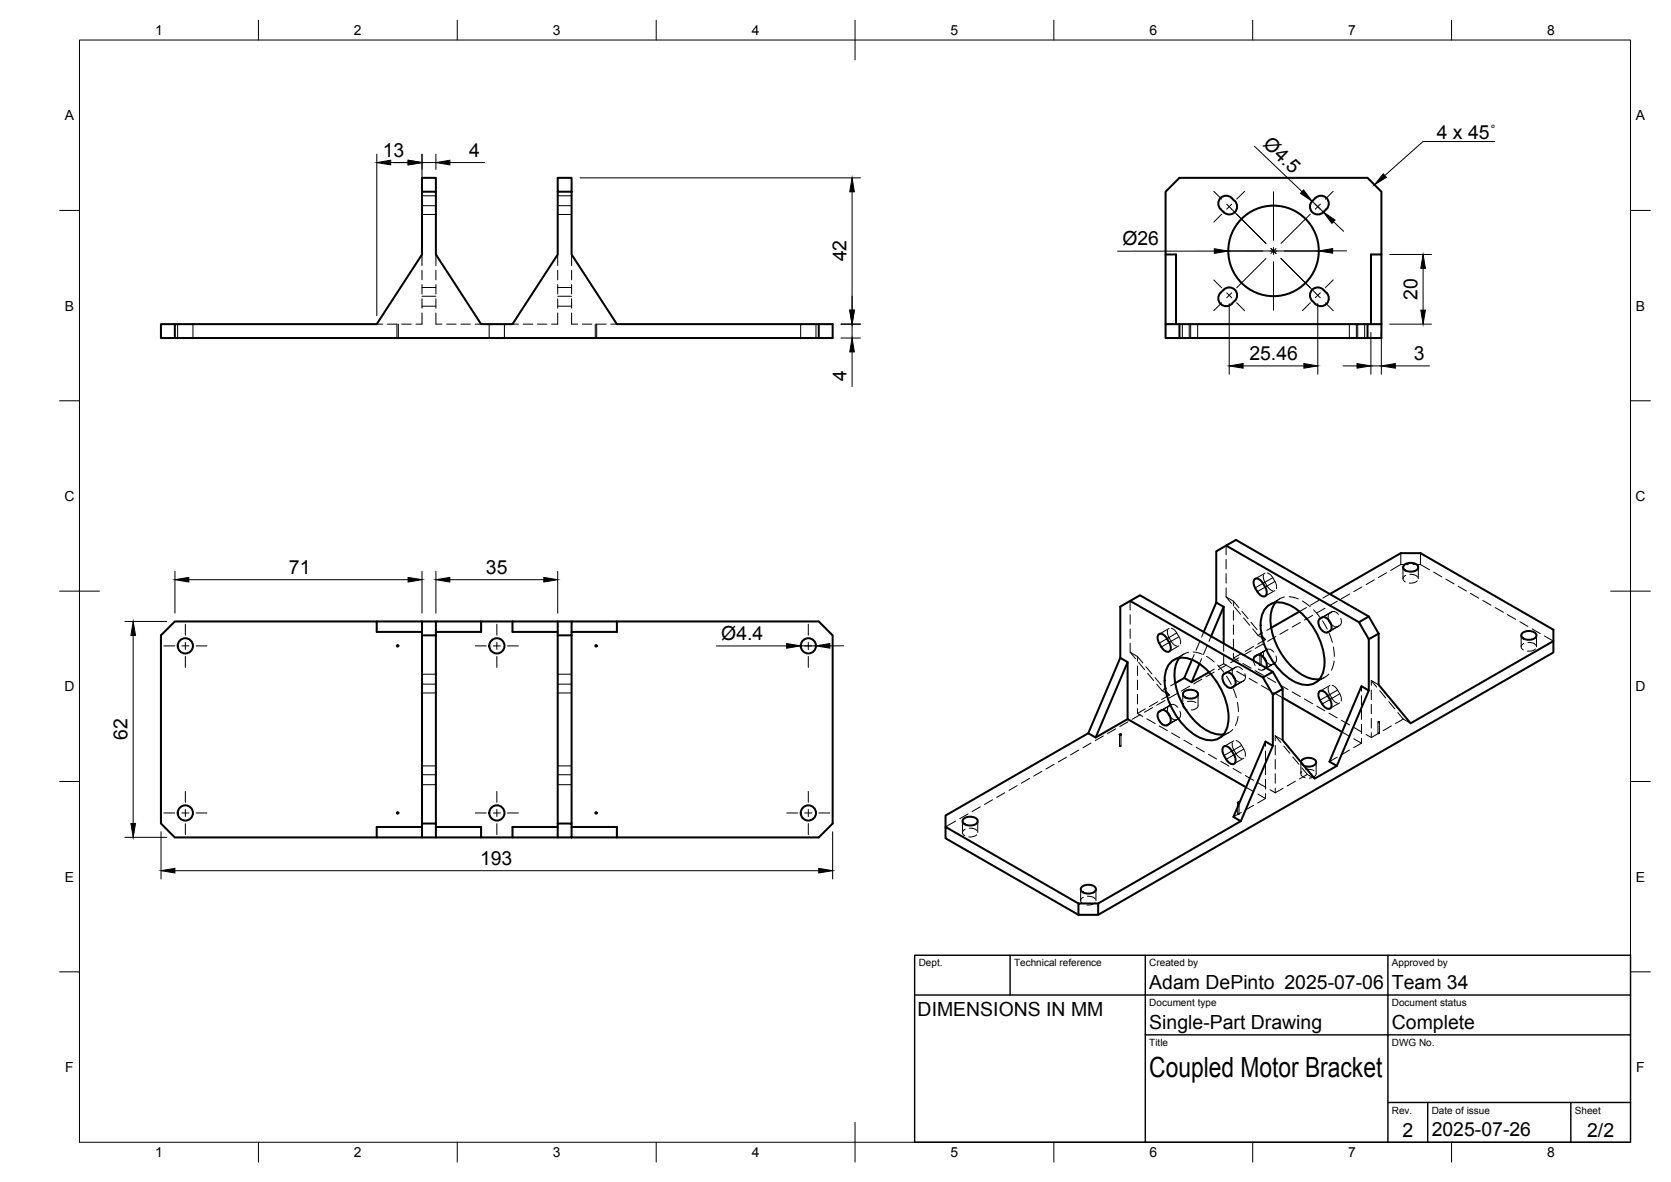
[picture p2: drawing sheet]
<svg xmlns="http://www.w3.org/2000/svg" width="420mm" height="297mm" viewBox="0 0 420 297" stroke-linecap="round" stroke-linejoin="round" font-family="sans-serif">
<!-- layer: Visible -->
<g fill="none" stroke="#000" stroke-width=".51">
<path d="M106.1 48.2v-3.5h3.5v3.5M140.2 44.7h3.5v3.5h-3.5zM140.2 48.2v15.8l-11.3 17.5h-7.9l-11.4-17.5v-15.8h-3.5v15.8l-11.4 17.5h-50.7v3.4h161.9v-3.4h-50.8l-11.4-17.5v-15.8M306.9 49.8a1.98 1.98 0 0 1 2.8 0 2.28 2.28 0 0 1 .8 3.5 2 2 0 0 1-2.8 0 2.29 2.29 0 0 1-.8-3.5zM332.8 53.3a1.97 1.97 0 0 1-2.8 0 1.97 1.97 0 0 1 0-2.8 2.29 2.29 0 0 1 3.5-.7 1.98 1.98 0 0 1 0 2.8l-.8 .7M293.1 64h2.6v17.5M306.9 73.6a1.98 1.98 0 0 0 0 2.8 1.98 1.98 0 0 0 2.8 0 2.55 2.55 0 0 0 1.3-2.7 1.98 1.98 0 0 0-3.3-.9l-.8 .8M332.7 72.8l.8 .8M332.8 72.8a1.97 1.97 0 0 0-2.8 0 1.97 1.97 0 0 0 0 2.8 2.29 2.29 0 0 0 3.5 .8 1.98 1.98 0 0 0 0-2.8M347.3 64h-2.6v17.5M44 81.5h-3.5v3.4h3.5M205.9 81.5h3.5v3.4h-3.5"/>
<path d="M293.1 81.5v-33.3l3.5-3.5h47.3l3.4 3.5v36.7h-3.4v-3.4h3.4M296.6 81.5h-3.5v3.4h3.5M343.9 81.5h-47.3v3.4h47.3M308.3 137.1l2.5-1.4 33.4 19.2M94.7 156.2h111.2l3.5 3.5v47.3l-3.5 3.4h-62.2M106.1 158.8h-11.4v-2.6h-50.7l-3.5 3.5v47.3l3.5 3.4h96.2M106.1 156.2v3.5M109.6 156.2v3.5M121 156.2v2.6h-11.4M128.9 156.2v2.6h11.3M140.2 156.2v50.8M143.7 156.2v3.5h-3.5"/>
<path d="M143.7 159.7v47.3M155.1 156.2v2.6h-11.4M284.2 151l-2.5 1.4v12.9l-8.1 19M305.8 151.4l-3.1 7.4M307.7 152.5l-1.9-1.1v-12.9l2.5-1.4 33.4 19.3M307.7 152.5v9.2M307.7 152.5l-3.2 7.4M315.6 145.5a1.64 1.64 0 0 1 2 1.1 3.2 3.2 0 0 1 .8 2.9 1.09 1.09 0 0 1-1.9-.3l-.3-.5a3.2 3.2 0 0 1-.9-3zM318.6 152.4a5.1 5.1 0 0 1 6.4 .1 17.4 17.4 0 0 1 8 15.1 4.6 4.6 0 0 1-6.9 4 17.1 17.1 0 0 1-9.1-15.7 5.6 5.6 0 0 1 1.6-3.5zM320.7 151.4a8.8 8.8 0 0 0-.8 7.6 17.4 17.4 0 0 0 8.5 11.1 6.1 6.1 0 0 0 3.4 .6M326.7 153.7l-7.1 4.1M331.9 155.5a1.68 1.68 0 0 1 2.6 1 1.46 1.46 0 0 1 .2 1.7 1.46 1.46 0 0 1-1.6 .7 2.8 2.8 0 0 1-1.5-3.2z"/>
<path d="M334.2 155.9l.4 .8M334.4 149.3l17.8-10.3h5l33.4 19.2v2.9M341.7 156.4l2.5-1.5 2.4 4.3-2.4 1.4zM346.6 159.2v12.9l8.1 9.7 35.9-20.7v2.9l-114.5 65.9v-2.9l35.9-20.6 8-19v-12.9l2.5-1.4v12.9l8.1 9.7 5.5-3.2 8.1-19v-12.9M353 142.1a2.51 2.51 0 0 1 3.6 .3 1.71 1.71 0 0 1-2.4 1.2 1.1 1.1 0 0 1-1.1-.4 1.1 1.1 0 0 1-.1-1.1zM382.7 159.2a2.51 2.51 0 0 1 3.6 .3 1.71 1.71 0 0 1-2.4 1.3 1.1 1.1 0 0 1-1.1-.4 1.1 1.1 0 0 1-.1-1.2zM281.7 165.3l1.8 1.1v14.3M283.5 166.4l-8 18.9M293.8 179.3l.4 .7M294 161.4a3.2 3.2 0 0 0-2.2-2.2 1.1 1.1 0 0 0-.6 1.9l.8 1.5M294 161.4a1.86 1.86 0 0 1 0 2.3 1.63 1.63 0 0 1-2-1.1M294.5 166.3a5.1 5.1 0 0 1 6.4 .1 17.4 17.4 0 0 1 7.9 15.1 4.6 4.6 0 0 1-6.8 4 17.1 17.1 0 0 1-9.1-15.7 5.6 5.6 0 0 1 1.6-3.5z"/>
<path d="M296.6 165.3a8.8 8.8 0 0 0-.9 7.5 17.4 17.4 0 0 0 8.5 11.2 6.1 6.1 0 0 0 3.5 .6M297.6 174a2.51 2.51 0 0 1 3.6 .3 1.71 1.71 0 0 1-2.4 1.2 1.1 1.1 0 0 1-1.1-.4 1.1 1.1 0 0 1-.1-1.1zM297.8 170.4l-2.3 1.3M299.7 165.8l-1.9 4.6M301.6 166.8l-2 4.6M304 168.9l-4.4 2.5-1.8-1M308.3 169.1l-.5 .3M308.3 169.1a2.22 2.22 0 0 1 2.3 2 1.37 1.37 0 0 1-.8 1.7 1.37 1.37 0 0 1-1.7-.6 2.06 2.06 0 0 1-.3-2.8M310.1 169.8l.4 .8M315.6 164.9l-.3 .4-.1 .7M315.6 164.9a1.47 1.47 0 0 1 2.4 .6 2.36 2.36 0 0 1 .3 2.3M317.6 170.3l2.4-1.5 2.5 4.3"/>
<path d="M317.6 170.3l2.4 4.2M317.9 165.4l.4 .7M320 168.8l-33.4-19.2-2.4 1.4 33.4 19.3M322.5 175.4l14.9 8.5M331.9 173.7a1.63 1.63 0 0 1 2 1.1 3.3 3.3 0 0 1 .8 3 1.09 1.09 0 0 1-1.9-.4l-.4-.5a3.3 3.3 0 0 1-.8-3zM344.2 173.5l-1.9-1-8 18.9 1.8 1.1M281.6 184.5l.3 .1-.2 .1zM294 181.9a2.19 2.19 0 0 0-.8-3.2 1.37 1.37 0 0 0-1.7 .1 1.37 1.37 0 0 0-.3 1.7 2.12 2.12 0 0 0 2.2 1.7l.6-.3M307.8 189.9l.5 .9M310.3 189.7a3.2 3.2 0 0 0-2.2-2.2 1.1 1.1 0 0 0-.6 1.8l.3 .6M310.3 189.7a1.86 1.86 0 0 1 0 2.3 1.63 1.63 0 0 1-2-1.2M313.3 197.9l-29.8-17.2-8 4.6-1.9-1-35.9 20.6v2.9"/>
<path d="M320 187.4l-1.8-1-8.1 18.9 1.9 1.1M327.1 191.5a2.32 2.32 0 0 1 3.8-.1 1.78 1.78 0 0 1-2.5 1.2l-.5-.1M106.1 207h3.5v3.4M106.1 207v-47.3h3.5v47.3M106.1 207v3.4M106.1 207.8h-11.4v2.6M109.6 207.8h11.4v2.6M140.2 207h3.5v3.4h-3.5zM140.2 207.8h-11.3v2.6M143.7 207.8h11.4v2.6M242.2 205.9a2.51 2.51 0 0 1 3.6 .3 1.71 1.71 0 0 1-2.4 1.2 1.1 1.1 0 0 1-1.1-.4 1.1 1.1 0 0 1-.1-1.1zM311.3 201.6l.3 .1-.2 .1z"/>
<path d="M271.2 227l-33.5-19.2v2.9l33.5 19.2M271.9 223a2.51 2.51 0 0 1 3.6 .3 1.71 1.71 0 0 1-2.3 1.2 1.1 1.1 0 0 1-1.1-.4 1.1 1.1 0 0 1-.2-1.1zM276.1 227h-4.9v2.9h4.9"/>
<circle cx="320.2" cy="63.1" r="11.4"/>
<circle cx="46.6" cy="162.3" r="1.92"/>
<circle cx="100" cy="162.3" r=".18"/>
<circle cx="124.9" cy="162.3" r="1.92"/>
<circle cx="149.9" cy="162.3" r=".18"/>
<circle cx="203.3" cy="162.3" r="1.92"/>
<circle cx="46.6" cy="204.3" r="1.92"/>
<circle cx="100" cy="204.3" r=".18"/>
<circle cx="124.9" cy="204.3" r="1.92"/>
<circle cx="149.9" cy="204.3" r=".18"/>
<circle cx="203.3" cy="204.3" r="1.92"/>
</g>
<!-- layer: Hidden -->
<g fill="none" stroke="#000" stroke-width=".25">
<path d="M106.1 49.2h3.5M106.1 53.9h3.5M106.1 51.7h3.5M140.2 49.2h3.5M140.2 53.9h3.5M140.2 51.7h3.5M106.1 78.6v2.9h-1.5M106.1 64v2.7M106.1 67.9v2.4M106.1 71.5v2.4M106.1 75.1v2.4M106.1 76.9h3.5"/>
<path d="M106.1 72.2h3.5M106.1 74.5h3.5M109.6 64v2.7M109.6 67.9v2.4M109.6 71.5v2.4M109.6 75.1v2.4M109.6 78.6v2.9h1.5M140.2 64v2.7M140.2 67.9v2.4M140.2 71.5v2.4M140.2 75.1v2.4M140.2 78.6v2.9h-1.5"/>
<path d="M140.2 76.9h3.5M140.2 72.2h3.5M140.2 74.5h3.5M143.7 78.6v2.9h1.5M143.7 64v2.7M143.7 67.9v2.4M143.7 71.5v2.4M143.7 75.1v2.4M44.7 81.5v3.4M48.5 81.5v3.4M94.7 81.5h1.5M97.4 81.5h2.4v3.4"/>
<path d="M100.2 81.5v3.4M101 81.5h2.4M112.3 81.5h2.4M115.9 81.5h2.4M119.5 81.5h1.5M123 81.5v3.4M126.8 81.5v3.4M128.9 81.5h1.5M131.6 81.5h2.3M135.1 81.5h2.4M146.4 81.5h2.4M149.7 81.5v3.4"/>
<path d="M150 81.5h2.4M150 81.5v3.4M153.6 81.5h1.5M201.3 81.5v3.4M205.2 81.5v3.4M297.3 81.5v3.4M299 81.5v3.4M299.4 81.5v3.4M301.1 81.5v3.4M339.3 81.5v3.4M341 81.5v3.4M341.4 81.5v3.4"/>
<path d="M343.1 81.5v3.4M308.3 137.1l-2.5 1.4M308.3 137.1v2.3M310.8 135.7l-2.5 1.4M352.2 139v2.9M357.2 139v2.9M284.2 154.5v2.4M284.2 158.1v2.3M284.2 151l-2.5 1.4M286.6 149.6l-2.4 1.4v2.3M293.6 158.4v.8a5.6 5.6 0 0 0 1.8 3l.5 .2M293.9 157.9l-2.4 1.5"/>
<path d="M294.5 157.9l1 .6 .9 1.5 .4 1v.8M302.7 158.8l-.6 1.3M304.5 159.9l-.5 1.3M308.3 150l1.8 1.1v1.2M308.3 140.6v2.4M308.3 144.2v2.3M308.3 147.7v2.3M308.3 150l1.3 1.6M310.1 153.5v2.3M310.1 157v2.4M310.1 151.1l1.4 1.6M310.4 152.6l1.5 1.8"/>
<path d="M312.3 153.6l1.5 1.9M312.7 155.3l1.5 1.8M314.5 156.4l1.6 1.8M315 158l1.3 1.7M316.3 159.7l1.9 1M316.8 159.1l1.4 1.6M317.5 159l-1.2 .7M317.7 144.5l-.1 .5a6.1 6.1 0 0 0 1.7 3.1l.7 .4M318.1 144l-2.5 1.5M318.6 144l.5 .2a5.6 5.6 0 0 1 1.9 2.9l-.1 .8M319.6 157.8l-1.1 .6M320.6 148.4l-2.5 1.4"/>
<path d="M320.8 160l-2.1 1.2M321.8 150.5l-2.5 1.4M323 150l-1.5 .7-.8 .7M323.9 158.2l-2.1 1.2M324.1 150l2.3 .5M327 156.4l-2.1 1.2M327.5 151.1l1.9 1.3M328.5 152.7l-1.8 1M330.1 154.6l-2.1 1.2M330.3 153.3l1.6 1.8M331.6 150.9l-2.1 1.2M332.5 156l1.2 2.1"/>
<path d="M333.2 152.9l-2.1 1.1M334.2 159.2l.8 2.2M334.4 149.3l-1.8 1M334.6 156.7l1 .8h.7M334.9 153.7l-2.5 1.5M336.3 151.1l-2.1 1.2M336.3 157.5l-2.4 1.4M336.5 154.4a1.42 1.42 0 0 0-2-.5 1.42 1.42 0 0 0-.3 2.1M337.1 155.4a1.39 1.39 0 0 1-.8 2.1M339.4 149.3l-2.1 1.2M342.5 147.5l-2.1 1.2M345.5 145.7l-2 1.2"/>
<path d="M348.6 143.9l-2 1.2M352.2 141.9l-2.5 1.4M352.2 141.9h1.9M352.8 142.6v2.8M353.5 144.6a.85 .85 0 0 0-.7 .8 .85 .85 0 0 0 .5 .8M354.5 144.3a2.33 2.33 0 0 1 2 .7M355.3 141.9h1.9M356.4 146l-1 .5h-1M356.6 142.6v2.8M357.2 141.9l2.2 1.3M360.5 143.8l2 1.2M363.6 145.5l2 1.2"/>
<path d="M366.6 147.3l2.1 1.2M369.8 149.1l2 1.2M372.9 150.9l2 1.2M375.9 152.7l2.1 1.2M379 154.5l2.1 1.1M382.1 156.2l2.1 1.2M382.5 159.7v2.8M385.2 158l2.1 1.2M386.3 159.7v2.8M388.3 159.8l2.3 1.3M106.1 171.9h3.5M106.1 169.4h3.5"/>
<path d="M106.1 174.1h3.5M140.2 171.9h3.5M140.2 169.4h3.5M140.2 174.1h3.5M284.2 161.6v2.3l1.8 1.1M284.2 163.9l1.3 1.6M286 179.3l1.3 .8M286 165v1.2M286 167.4v2.3M286 170.9v2.4M286 174.5v2.4M286 178.1v1.2"/>
<path d="M286 165l1.4 1.6M286.3 166.4l1.5 1.9M286.7 179.6l-2 1.2M288 178.1l-2 1.2M288.1 167.5l1.5 1.9M288.6 169.2l1.5 1.8M289.8 177.8l-2 1.2M290.4 170.3l1.5 1.8M290.9 171.9l1.3 1.7M291.1 176.4l-2.1 1.2M292.2 173.6l1.8 1.1M292.7 173l1.3 1.7"/>
<path d="M292.9 176l-2 1.2M293.3 172.9l-1.1 .7M294 174.7l-1.9 1.1M294.5 177.1l-2.5 1.4M295.5 171.7l-1.1 .6M296 174.3l-2.1 1.1M296.1 177.7a1.42 1.42 0 0 0-2-.4 1.42 1.42 0 0 0-.4 2M296.4 162.3l-2.4 1.4M296.7 178.8a1.42 1.42 0 0 1-.6 2 1.42 1.42 0 0 1-1.9-.7M297.4 174.5v2.8M297.6 176.8a.95 .95 0 0 0-.1 1 .95 .95 0 0 0 .9 .5M297.7 164.4l-2.5 1.4"/>
<path d="M298.6 176.3l1.1-.1 1 .3M298.8 163.9l-1.4 .6-.8 .8M299.1 172.5l-2 1.2M300 163.9l2.3 .5M300.3 164.5l-.6 1.3M301.2 177.4a1.56 1.56 0 0 1-1.7 1M301.2 174.5v2.8M301.7 161.2l-1 2.2M302.1 165.6l-.5 1.2M302.2 170.7l-2.1 1.2M303.4 165l1.9 1.4M303.5 162.2l-.9 2.3"/>
<path d="M305.3 168.9l-2.1 1.2M305.3 168.2l-1.3 .7M306.2 167.2l1.5 1.8M307.7 161.7v2M307.7 164.9v1.9M307.7 166.8l2.2 1.3M307.7 166.8l-1.3 .8M308.4 169.9l1.2 2.1M308.4 167.1l-2.1 1.2M310.1 173.1l.8 2.2M310.1 165.4l1.4 .7M310.1 160.6v2.4"/>
<path d="M310.1 164.2v1.2M310.8 167.6l-2.5 1.5M311 168.7l2 1.2M311.1 176.5l.3 2.3M311.5 165.3l-2.1 1.2M312.1 164.3l-2 1.1M312.2 171.4l-2.5 1.4M312.4 168.3a1.41 1.41 0 0 0-2-.5 1.41 1.41 0 0 0-.4 2M312.5 166.7l2.1 1.2M313 169.3a1.42 1.42 0 0 1-.6 2 1.42 1.42 0 0 1-1.9-.7M314.1 170.5l2 1.2M314.6 163.5l-2.1 1.2"/>
<path d="M315.2 166l.4 1.2M315.2 162.5l-2.1 1.2M315.6 168.5l2.1 1.2M316.8 167.1l.3 .1zM316.8 164.3h.3zM316.8 164.3v2.9M317.1 164.3v2.9M317.2 172.3l2 1.2M317.7 161.8l-2.1 1.1M318.2 160.7l-2 1.2M318.3 167.8a1.32 1.32 0 0 1-1.9 .3M318.6 163.2l-2.5 1.4"/>
<path d="M318.7 170.3l2.1 1.2M320 166.9l-2.4 1.4M320.2 163.9a1.41 1.41 0 0 0-2-.5 1.41 1.41 0 0 0-.3 2M320.3 174.1l2.2 1.3M320.8 164.9a1.42 1.42 0 0 1-.6 2 1.42 1.42 0 0 1-1.9-.8M321.8 172.1l2 1.2M324.9 173.9l2.1 1.2M328 175.6l2.1 1.3M331.1 177.4l2 1.2M333.1 170.2l-2.4 1.4M334 172.7l-.1 .6a6.1 6.1 0 0 0 1.7 3l.7 .4M334.1 169.4l-1.2 .9-1.1 .4"/>
<path d="M334.2 179.2l2 1.2M334.4 172.3l-2.5 1.4M334.9 172.2l.5 .2a5.6 5.6 0 0 1 1.8 2.9v.9M335.3 162.6l.2 2.4M335.4 166.1l-.6 2.3M336.9 176.6l-2.5 1.5M342.3 172.5v1.2M342.3 174.8v2.4M342.3 178.4v2.4M344.8 171l1.8 1.1M344.8 171v1.2M344.8 173.4v2.4"/>
<path d="M344.8 177v2.4M344.8 171l1.4 1.7M346.9 173.6l1.5 1.8M349.2 176.3l1.5 1.9M351.5 179.1l1.3 1.6M383.2 161.7a.85 .85 0 0 0-.7 .8 .85 .85 0 0 0 .5 .8M384.2 161.4a2.33 2.33 0 0 1 2 .7M386.1 163.1l-.7 .4-1.4 .1M106.1 197.2h3.5M106.1 192.5h3.5M106.1 194.7h3.5M140.2 197.2h3.5"/>
<path d="M140.2 192.5h3.5M140.2 194.7h3.5M252.7 199.2l-2.1 1.2M255.8 197.4l-2.1 1.2M258.9 195.6l-2.1 1.2M262 193.9l-2.1 1.1M265 192.1l-2 1.2M268.2 190.3l-2.1 1.2M271.3 188.5l-2.1 1.2M274.3 186.7l-2 1.2M277.4 184.9l-2 1.2M280.5 183.2l-2 1.1"/>
<path d="M281.5 184.6v2.9M281.9 184.6v2.9M283.6 181.4l-2 1.2M288.4 180.6l2 1.2M291.5 182.4l2 1.2M294.6 184.2l2 1.2M295.9 180.8l-2.5 1.5M297.7 186l2 1.2M300.8 187.8l2 1.2M303.8 189.6l2.1 1.1M307 191.3l2 1.2M309 184.1l-2.5 1.4"/>
<path d="M309.9 186.7l-.1 .4a5.7 5.7 0 0 0 1.6 3.1l.8 .4M310 183.3l-1.3 .9-1.1 .4M310 193.1l2.1 1.2M310.2 186.2l-2.4 1.4M310.8 186.1l.5 .2a5.9 5.9 0 0 1 1.8 2.9v.9M311.3 180.1l-.7 2.2M312.7 190.5l-2.4 1.4M313.1 194.9l2.1 1.2M313.3 197.9l1.9 1.1M316.2 196.7l2.1 1.2M316.3 199.5l1.9 1.2M318.2 186.4v1.1"/>
<path d="M318.2 188.8v2.3M318.2 192.3v2.4M318.2 195.9v2.4M318.2 199.5v1.2M319.3 198.5l1.4 .7M320.7 184.9l1.8 1.1M320.7 184.9v1.2M320.7 187.3v2.4M320.7 190.9v2.4M320.7 194.5v2.3M320.7 198v1.2M320.7 184.9l1.3 1.7"/>
<path d="M322.6 198.1l-1.9 1.1M322.8 187.5l1.5 1.8M325.1 190.2l1.5 1.9M325.7 196.3l-2 1.2M327.1 191.5l.2 .6 .6 .4M327.1 191.6v2.8M327.3 193.9a.92 .92 0 0 0-.1 1 .92 .92 0 0 0 1 .5M327.3 193l1.4 1.6M328.3 193.4h1.1l1 .3M328.7 194.6l-2 1.1M328.7 194.6l1.9 1.1M330.9 194.5a1.66 1.66 0 0 1-1.7 1"/>
<path d="M330.9 191.6v2.8M336.2 190.3l-1.9 1.1M337.3 181l2 1.2M337.4 183.9l2 1.2M339.3 188.5l-2 1.2M340.4 182.8l2 1.2M340.4 185.7l1.9 1.1M342.3 182v2.4M342.3 185.6v1.2M342.3 186.8l-1.9 1.1M343.5 184.6l1.3 .7M344.8 180.6v2.4"/>
<path d="M344.8 184.1v1.2M346.5 184.3h.3zM346.5 181.4h.3zM346.5 181.4v2.9M346.8 184.2l-2 1.1M346.8 181.4v2.9M349.8 182.4l-2 1.2M352.8 180.7l-1.9 1.1M352.8 180.7l1.9 1.1M240.3 206.3l-2.6 1.5M242 206.4v2.8M242.7 208.4a.84 .84 0 0 0-.7 .7 .84 .84 0 0 0 .6 .9"/>
<path d="M243.4 204.6l-2.1 1.1M243.7 208.1a2.33 2.33 0 0 1 2 .7M245.6 209.8l-.7 .4-1.3 .1M245.9 206.4v2.8M246.5 202.8l-2.1 1.1M249.6 201l-2.1 1.2M311.2 204.6h.4zM311.2 201.7v2.9M311.6 201.7v2.9M312.1 204.2l-2 1.1M315.2 202.4l-2.1 1.2M318.2 200.7l-2 1.1"/>
<path d="M271.7 223.5v2.8M272.4 225.5a.85 .85 0 0 0-.7 .8 .85 .85 0 0 0 .6 .8M273.4 225.2a2.41 2.41 0 0 1 2 .7M275.3 226.9l-1 .5h-1M275.6 223.5v2.8"/>
<circle cx="281.7" cy="187.4" r=".15"/>
</g>
<!-- layer: Visible Narrow -->
<path d="M317.6 146.6l-2 1.2M318.1 147.6l-2 1.1M332.5 155.1l-.6 .4M292.1 178.5l-.6 .3M293.4 160.5l-1.9 1.1M294 161.4l-2 1.2M308.4 169l-.6 .4M316.2 164.6l-.6 .3M333.9 174.8l-2 1.2M334.4 175.8l-2 1.1M309.7 188.7l-1.9 1.2M310.3 189.7l-2 1.1" fill="none" stroke="#000" stroke-width=".25"/>
<!-- layer: Hidden Narrow -->
<g fill="none" stroke="#000" stroke-width=".25">
<path d="M295.9 159.1l-2.5 1.4M320 145.2l-2.4 1.4 .5-.3M320.6 146.1l-2.5 1.4 .5-.2M334.9 153.7l-2.5 1.5 2-1.1M336.3 157.5l-2.4 1.4M336.9 157.1l-2.5 1.5M293.9 177.4l-1.8 1.1M293.9 160.2l-.5 .3M294.5 177.1l-2.5 1.4M294.5 161.2l-.5 .2M296.4 160l-2.4 1.4M310.2 168l-1.8 1"/>
<path d="M310.8 167.6l-2.5 1.5M312.7 171.1l-3 1.7M318.1 163.5l-1.9 1.1M318.6 163.2l-2.5 1.4M320 166.9l-2.4 1.4M320.6 166.6l-2.5 1.4M334.9 175.5l-.5 .3M336.3 173.4l-2.4 1.4 .5-.3M336.9 174.4l-2.5 1.4M295.9 180.8l-2.5 1.5M296.4 180.5l-2.4 1.4M312.2 187.3l-2.5 1.4 .5-.2"/>
<path d="M312.7 188.2l-2.4 1.5 .5-.3"/>
</g>
<!-- layer: BORDER -->
<g fill="none" stroke="#000" stroke-width=".25">
<path d="M20 10.1h390v276.9h-390zM65 5.1v5M115 5.1v5M165 5.1v5M215 5.1v10M265 5.1v5M315 5.1v5M365 5.1v5M15 52.9h5M410 52.9h5M15 100.7h5M410 100.7h5"/>
<path d="M15 148.6h10M405 148.6h10M15 196.4h5M410 196.4h5M15 244.2h5M410 244.2h5M65 287v5M115 287v5M165 287v5M215 282.1v9.9M265 287v5M315 287v5"/>
<path d="M365 287v5"/>
</g>
<!-- layer: TITLEBLOCK -->
<path d="M230 240.1h180v46.9h-180zM230 250h180M254 240.1v9.9M288 240.1v46.9M349 240.1v46.9M288 260.1h122M349 277.1h61M359 277.1v9.9M395 277.1v9.9" fill="none" stroke="#000" stroke-width=".36"/>
<!-- layer: FD_Dimensions -->
<g fill="none" stroke="#000" stroke-width=".25">
<path d="M94.7 38.7v40.6M106.1 38.7v23.2M109.6 38.7v3.9M315.4 36.8l12 11.4M98.2 40.9h4.4M106.1 40.9h3.5M113.1 40.9h8.7M145.8 44.7h70.5M214.2 48.2v29.7M329.9 50.6l2.9 2.7M335.3 55.7l2.5 2.4M305.3 63.1h-24.3"/>
<path d="M309.1 76.3v17.8M331.3 76.3v17.8M331.6 63.1h-22.8M335.1 63h3.5M349.4 64h10.5M357.8 67.4v10.5M211.5 81.5h4.8M211.5 84.9h4.8M214.2 81.5v3.4M214.2 88.4v8.8M312.6 92h15.3M337.7 92h3.5"/>
<path d="M344.7 83.6v10.5M344.7 92h2.6M347.3 83.6v10.5M349.4 81.5h10.5M350.8 92h8.6M31.4 156.2h10.5M33.5 159.7v47.2M44 143.6v10.5M47.5 145.7h55.1M106.1 143.6v10.5M109.6 143.6v10.5M113.1 145.7h23.6"/>
<path d="M140.2 143.6v10.5M197.8 162.3h-17.7M201.3 162.3h3.8M212.2 162.3h-3.5M31.4 210.4h10.5M40.5 209v11.9M44 218.8h161.9M209.4 209v11.9"/>
</g>
<g fill="#000" stroke="#000" stroke-width=".25">
<path d="M94.7 40.9l3.5-.6v1.1zM102.6 40.3l3.5 .6-3.5 .5zM109.6 40.9l3.5-.6v1.1zM214.2 44.7l.6 3.5h-1.1zM327.8 47.7l2.1 2.9-2.9-2zM332.8 53.3l2.9 2-.8 .8zM213.7 77.9h1.1l-.6 3.6zM305.3 62.5l3.5 .6-3.5 .6zM331.6 63.1l3.5-.6v1.1zM357.8 64l.6 3.4h-1.1zM357.3 77.9h1.1l-.6 3.6zM214.2 84.9l.6 3.5h-1.1z"/>
<path d="M309.1 92l3.5-.6v1.1zM327.9 91.4l3.4 .6-3.4 .5zM341.2 91.4l3.5 .6-3.5 .5zM347.3 92l3.5-.6v1.1zM33.5 156.2l.6 3.5h-1.2zM44 145.7l3.5-.6v1.2zM102.6 145.1l3.5 .6-3.5 .6zM109.6 145.7l3.5-.6v1.2zM136.7 145.1l3.5 .6-3.5 .6zM197.8 161.7l3.5 .6-3.5 .6zM205.1 162.3l3.6-.6v1.2zM32.9 206.9h1.2l-.6 3.5z"/>
<path d="M40.5 218.8l3.5-.6v1.2zM205.9 218.2l3.5 .6-3.5 .6z"/>
</g>
<!-- layer: Smart Centers -->
<g fill="none" stroke="#000" stroke-width=".25">
<path d="M305.2 48.1l2 1.9M307.2 53.8l-2 2M308.4 51.3l9.9 9.9M309.7 51.3l-1.3 1.3M312.9 48.1l-1.9 1.9M320.2 48.2v12.2M327.5 48.1l2 1.9M329.5 53.8l-7.4 7.4M330.7 51.3l1.3 1.3M332 51.3l-1.3 1.3M333.2 53.8l2 2M335.2 48.1l-2 1.9"/>
<path d="M305.2 70.3l2 2M305.3 63.1h12.2M307.2 76.1l-2 2M308.4 73.6l1.3 1.2M309.7 73.6l-1.3 1.2M311 76.1l1.9 2M318.3 65l-7.3 7.3M319.3 63.1h1.8M319.6 62.4l1.2 1.3M320.2 62.2v1.8M320.2 65.8v12.1M320.8 62.4l-1.2 1.3"/>
<path d="M322.1 65l9.9 9.8M322.9 63.1h12.2M329.5 76.1l-2 2M332 73.6l-1.3 1.2M333.2 76.1l2 2M335.2 70.3l-2 2M46.6 156.9v2.7M124.9 156.9v2.7M203.2 156.9v2.7M41.2 162.3h2.7M45.7 162.3h1.8M46.6 161.4v1.8"/>
<path d="M46.6 165v2.7M49.3 162.3h2.7M119.5 162.3h2.7M124 162.3h1.8M124.9 161.4v1.8M124.9 165v2.7M127.6 162.3h2.7M197.8 162.3h2.8M202.3 162.3h1.8M203.2 161.4v1.8M203.2 165v2.7M205.9 162.3h2.8"/>
<path d="M46.6 198.9v2.7M124.9 198.9v2.7M203.2 198.9v2.7M41.2 204.3h2.7M45.7 204.3h1.8M46.6 203.4v1.8M46.6 207v2.7M49.3 204.3h2.7M119.5 204.3h2.7M124 204.3h1.8M124.9 203.4v1.8M124.9 207v2.7"/>
<path d="M127.6 204.3h2.7M197.8 204.3h2.8M202.3 204.3h1.8M203.2 203.4v1.8M203.2 207v2.7M205.9 204.3h2.8"/>
</g>
<!-- layer: Leaders -->
<path d="M347.8 43.7l.8 .9-3 1.8z" fill="#000" stroke="#000" stroke-width=".25"/>
<path d="M375.8 35.6h-18l-9.6 8.5" fill="none" stroke="#000" stroke-width=".25"/>
<text font-size="7" x="289" y="270.6">Coupled Motor Bracket</text>
<g font-size="4.9">
<text x="361.3" y="34.9">4 x 45˚</text>
<text x="96.2" y="39.4">13</text>
<text x="117.9" y="39.4">4</text>
<text x="317.4" y="36.5" transform="rotate(44 317.4 36.5)">Ø4.5</text>
<text x="212.9" y="65.7" transform="rotate(-90 212.9 65.7)">42</text>
<text x="282.2" y="61.6">Ø26</text>
<text x="356.4" y="75.4" transform="rotate(-90 356.4 75.4)">20</text>
<text x="212.9" y="95.8" transform="rotate(-90 212.9 95.8)">4</text>
<text x="314.1" y="90.5">25.46</text>
<text x="355.5" y="90.5">3</text>
<text x="72.7" y="144.3">71</text>
<text x="122.2" y="144.2">35</text>
<text x="181.4" y="160.8">Ø4.4</text>
<text x="32" y="186" transform="rotate(-90 32 186)">62</text>
<text x="120.7" y="217.3">193</text>
<text x="289" y="248.5">Adam DePinto 2025-07-06</text>
<text x="350" y="248.5">Team 34</text>
<text x="230.7" y="255.3">DIMENSIONS IN MM</text>
<text x="289" y="258.6">Single-Part Drawing</text>
<text x="350" y="258.6">Complete</text>
<text x="352.6" y="285.7">2</text>
<text x="360" y="285.5">2025-07-26</text>
<text x="399.1" y="285.7">2/2</text>
</g>
<g font-size="3.5">
<text x="39" y="8.8">1</text>
<text x="89" y="8.8">2</text>
<text x="139" y="8.8">3</text>
<text x="189" y="8.8">4</text>
<text x="239" y="8.8">5</text>
<text x="289" y="8.8">6</text>
<text x="339" y="8.8">7</text>
<text x="389" y="8.8">8</text>
<text x="16.3" y="30.2">A</text>
<text x="411.3" y="30.2">A</text>
<text x="16.3" y="78">B</text>
<text x="411.3" y="78">B</text>
<text x="16.2" y="125.9">C</text>
<text x="411.2" y="125.9">C</text>
<text x="16.2" y="173.7">D</text>
<text x="411.2" y="173.7">D</text>
<text x="16.3" y="221.6">E</text>
<text x="411.3" y="221.6">E</text>
<text x="16.4" y="269.4">F</text>
<text x="411.4" y="269.4">F</text>
<text x="39" y="290.8">1</text>
<text x="89" y="290.8">2</text>
<text x="139" y="290.8">3</text>
<text x="189" y="290.8">4</text>
<text x="239" y="290.8">5</text>
<text x="289" y="290.8">6</text>
<text x="339" y="290.8">7</text>
<text x="389" y="290.8">8</text>
</g>
<g font-size="2.5">
<text x="231" y="242.9">Dept.</text>
<text x="255" y="242.9">Technical reference</text>
<text x="289" y="242.9">Created by</text>
<text x="350" y="242.9">Approved by</text>
<text x="289" y="252.8">Document type</text>
<text x="350" y="252.8">Document status</text>
<text x="289" y="262.9">Title</text>
<text x="350" y="262.9">DWG No.</text>
<text x="350" y="279.9">Rev.</text>
<text x="360" y="279.9">Date of issue</text>
<text x="396" y="279.9">Sheet</text>
</g>
</svg>
